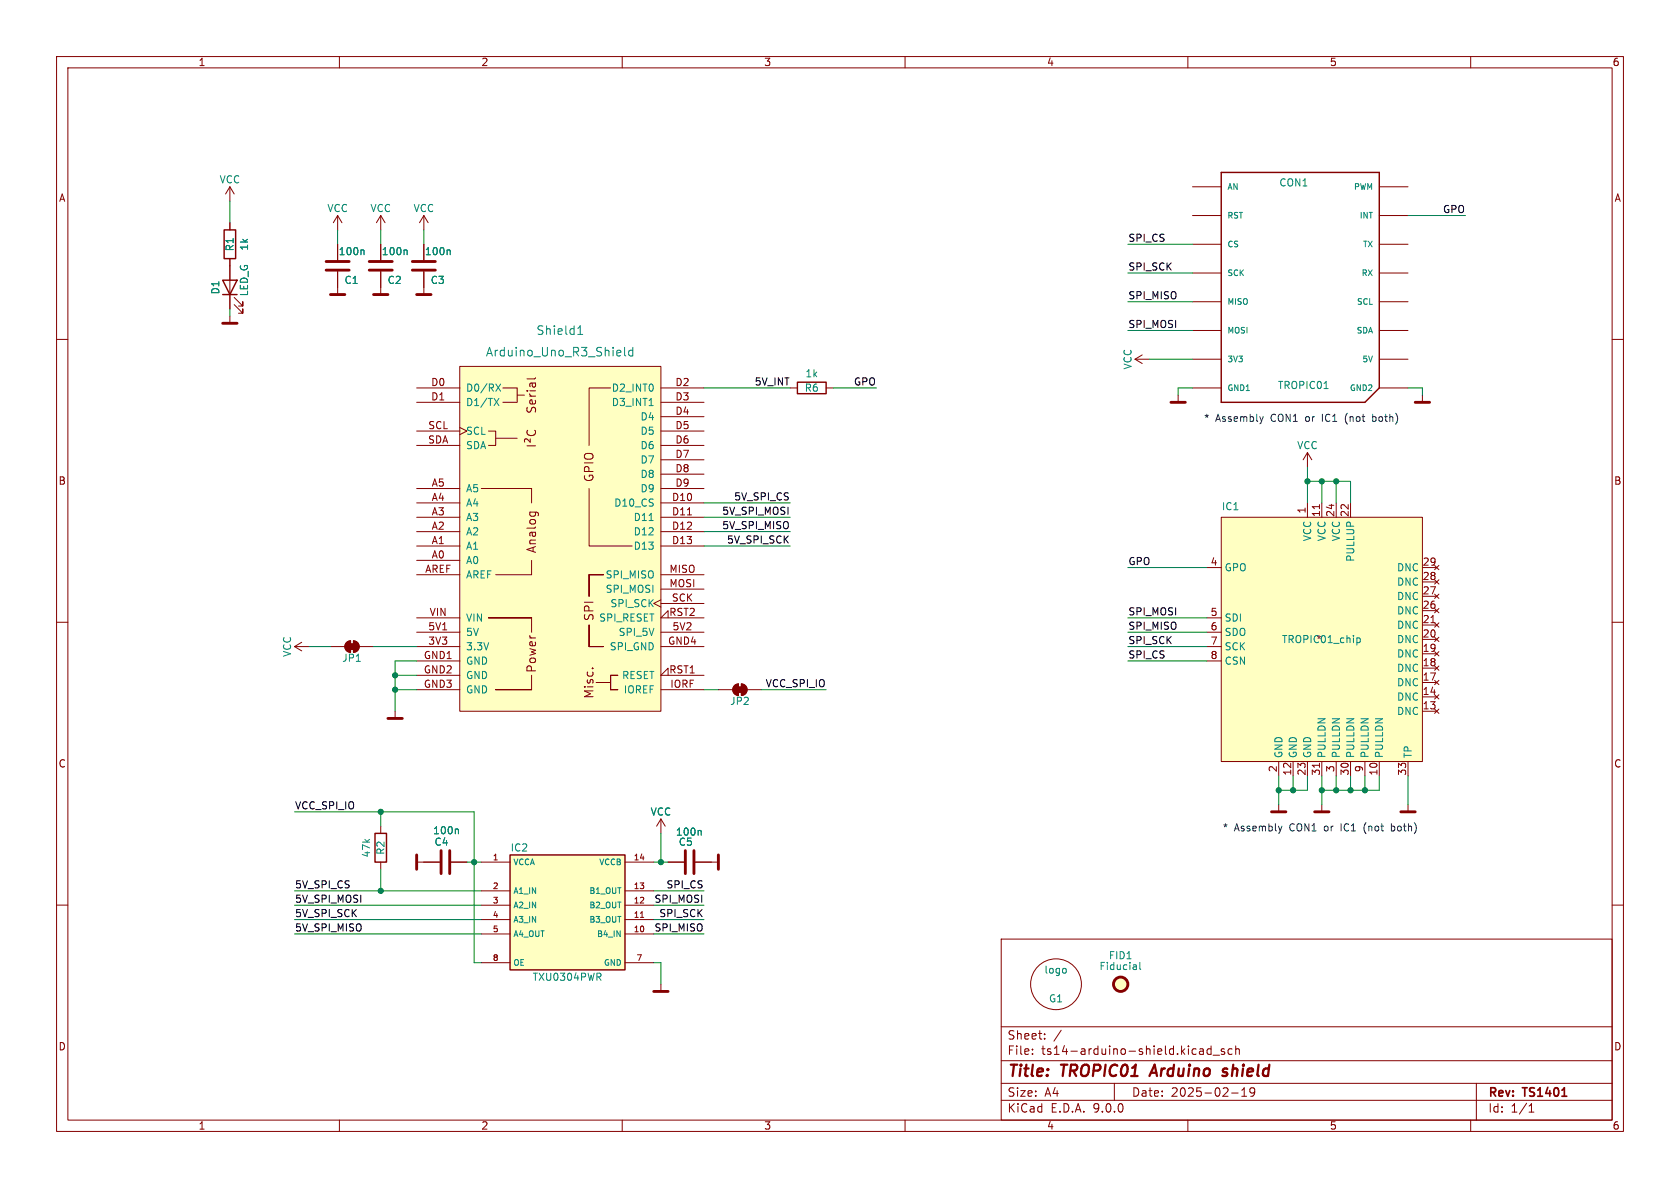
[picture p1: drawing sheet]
<svg xmlns="http://www.w3.org/2000/svg" width="297mm" height="210mm" viewBox="0 0 297 210" stroke-linecap="round" stroke-linejoin="round" font-family="sans-serif">
<g fill="none" stroke="#840000" stroke-width=".18">
<path d="M10 10h277v190h-277zM12 12h273v186h-273zM60 10v2M110 10v2M160 10v2M210 10v2M260 10v2M40.6 39.4v1.2M67.3 38.1v2.5M67.3 38.1l-.8 1.3M67.3 38.1l.8 1.3M40.6 45.7v1.3"/>
<path d="M40.6 55.9v1.3M67.3 43.2v2.8M67.3 48v2.8M74.9 43.2v2.8M74.9 48v2.8M10 60h2M285 60h2M10 110h2M58.4 114.3h2.6M61.3 113.6l.7-.3v2a1.02 1.02 0 0 1-1-.6 1.02 1.02 0 0 1 .3-1.1zM62.5 113.3a1.02 1.02 0 0 1 1 1 1.02 1.02 0 0 1-1 1zM63.5 114.3h2.5"/>
<path d="M285 110h2M10 160h2M177 166h108v32h-108zM285 160h2M60 198v2M110 198v2M160 198v2M177 194.5h108M177 191.5h108M177 187.5h108M177 181.5h108M182.5 186.3v.1"/>
<path d="M182.5 185.5v.1M184.7 183.6v.1M184.7 182.8v.1M187.6 182.1l-1.3 2M197 191.5v3M210 198v2M212.2 185.4h.3l.2 .2v.8M212.7 186.3l-.5 .1M212.7 185.8h-.5M214.1 185.5l-.4-.1-.3 .3v.4l.1 .2h.6M214.1 184.9v1.5M214.5 186.5h1.1"/>
<path d="M216.5 185.5l-.4-.1-.2 .2 .1 .2 .5 .2v.3h-.6M217.7 193.2h1.2M217.8 185.5l-.4-.1-.3 .3v.4l.1 .2h.6M218.5 185.5l.2-.1 .3 .1 .1 .9M218.5 184.9v1.5M219.5 193.8h.9M219.5 192.7l.5-.4v1.5M221.8 192.9l-.3 .3h-.3l-.2-.3 .1-.5 .4-.1 .2 .1a.99 .99 0 0 1-.3 1.4h-.3M260 198v2M261 191.5v6.5M270.3 196.6h.9M270.3 195.5l.4-.4v1.5"/>
</g>
<path d="M204.1 188.2l-.9 2M217 189a.49 .49 0 0 0-.8 .3l.1 .1 .6 .2 .1 .3-.4 .3-.5-.1" fill="none" stroke="#840000" stroke-width=".4"/>
<g fill="#840000" stroke="#840000" stroke-width=".18">
<path d="M61.7 113.8h1v1h-1z"/>
<path d="M62.5 113.3a1.02 1.02 0 0 1 1 1 1.02 1.02 0 0 1-1 1z"/>
<path d="M61.3 113.6l.7-.3v2a1.02 1.02 0 0 1-1-.6 1.02 1.02 0 0 1 .3-1.1z"/>
</g>
<path d="M39.4 57.2h2.5M65.3 47.8h4M65.3 46.2h4M72.9 47.8h4.1M72.9 46.2h4.1" fill="none" stroke="#840000" stroke-width=".51"/>
<path d="M39.6 40.6h2.1v5.1h-2.1z" fill="none" stroke="#840000" stroke-width=".25"/>
<path d="M71.8 44.2l.2 .2v.6M79.4 44.2l.2 .2v.6" fill="none" stroke="#008484" stroke-width=".18"/>
<path d="M90.2 151.1h20.3v20.4h-20.3z" fill="#ffffc2"/>
<path d="M90.2 151.1h20.3v20.4h-20.3z" fill="none" stroke="#840000" stroke-width=".25"/>
<g fill="none" stroke="#840000" stroke-width=".18">
<path d="M74.9 38.1v2.5M74.9 38.1l-.7 1.3M74.9 38.1l.8 1.3M67.3 50.8v1.3M74.9 50.8v1.3M52.1 114.3l1.2 .8M52.1 114.3h2.5M53.3 113.5l-1.2 .8M85.1 152.4h5.1M85.1 157.5h5.1M110.5 152.4h5.1M110.5 157.5h5.1"/>
<path d="M248.9 142.2v1.3M85.1 160h5.1M85.1 162.6h5.1M85.1 165.1h5.1M85.1 170.2h5.1M110.5 160h5.1M110.5 162.6h5.1M110.5 165.1h5.1M110.5 170.2h5.1M113.2 162.2h.6M116.8 174v1.3"/>
</g>
<path d="M105.8 172.7l.5 .6M106.2 172.2v.4" fill="none" stroke="#008484" stroke-width=".18"/>
<path d="M66 52.1h2.6M73.7 52.1h2.5M247.6 143.5h2.6M115.6 175.3h2.5" fill="none" stroke="#840000" stroke-width=".51"/>
<path d="M81.3 64.8h35.5v60.9h-35.5z" fill="#ffffc2"/>
<g fill="none" stroke="#840000" stroke-width=".18">
<path d="M40.6 33l-.7 1.3M40.6 33l.8 1.3M40.6 33v2.6M210.8 33h5.1M210.8 38.1h5.1M243.8 33h5.1M243.8 38.1h5.1M210.8 43.2h5.1M210.8 48.3h5.1M210.8 53.3h5.1M210.8 58.4h5.1M243.8 43.2h5.1"/>
<path d="M243.8 48.3h5.1M243.8 53.3h5.1M243.8 58.4h5.1M73.7 68.6h7.6M73.7 71.1h7.6M73.7 76.2h7.6M73.7 78.7h7.6M81.3 64.8h35.5v60.9h-35.5zM81.3 75.6l1.2 .6-1.2 .6M86.4 76.2h1.2v2.5h-1.2M87.6 77.5h3.8M88.9 68.6h2.5v2.5h-2.5"/>
<path d="M91.4 69.9h1.3M93.2 69.1h.1M93.2 78.8h1.5M93.2 72v.6l.1 .2h.4l.3-.7 .4-.1 .3 .3-.1 .6M93.3 76.1a.61 .61 0 0 0 0 .7 .61 .61 0 0 0 .7 .2 .57 .57 0 0 0 .6-.3 .57 .57 0 0 0-.1-.6M93.7 69.6v.3l.3 .1M93.7 70h1M93.7 69.1h1M93.7 77.6v.6l-.5-.5a.31 .31 0 0 0-.5 .1l.1 .4M94 67.7l.1 .5a.3 .3 0 0 0 .3 .2 .3 .3 0 0 0 .3-.2l-.1-.5M94.6 70.8l.1 .4-.2 .2-.8-.1v-.5l.3-.1 .2 .7M94.7 67.7l-1 .1v.6"/>
<path d="M94.7 66.8l-.2 .2h-1.3M107.9 68.6h-3.8v10.1M116.8 68.6h7.7M116.8 71.1h7.7M116.8 76.2h7.7M116.8 78.7h7.7M116.8 73.7h7.7M139.7 68.6h1.3M146 68.6h1.3M200.7 63.5l1.2 .8M200.7 63.5h2.5M201.9 62.7l-1.2 .8"/>
<path d="M208.3 69.9v1.2M210.8 68.6h5.1M210.8 63.5h5.1M243.8 68.6h5.1M243.8 63.5h5.1M251.5 69.9v1.2M73.7 86.4h7.6M73.7 88.9h7.6M73.7 91.4h7.6M73.7 94h7.6M73.7 96.5h7.6M73.7 99.1h7.6"/>
<path d="M85.1 86.4h8.9v2.5M93.7 90.5h1.2l.2 .2M93.7 90.5v.2M94 99.1v2.5h-6.4M94.6 90.5l.1 .2M104.1 86.4v10.1h7.7M116.8 86.4h7.7M116.8 88.9h7.7M116.8 91.4h7.7M116.8 94h7.7M116.8 96.5h7.7M116.8 81.3h7.7"/>
<path d="M116.8 83.8h7.7M121.5 91h.8M231.1 80l-.7 1.3M231.1 80l.8 1.3M231.1 80v2.6M73.7 101.6h7.6M73.7 109.2h7.6M73.7 111.8h7.6M73.7 114.3h7.6M73.7 116.8h7.6M73.7 119.4h7.6M86.4 109.2h7.6z"/>
<path d="M94 109.2v2.6M94 119.4v2.5M104.1 101.6v3.8zM104.1 110.5v3.8zM104.1 114.3h2.6zM104.1 101.6h2.6zM104.7 118.1h.1M107.9 119.4v2.5zM107.9 119.4h1.3zM116.8 106l-1.2 .7 1.2 .6M116.8 101.6h7.7M116.8 111.8h7.7"/>
<path d="M116.8 114.3h7.7M116.8 104.1h7.7M116.8 106.7h7.7M118.1 109.2v-1.2l-1.3 1.2h7.7M118.1 119.4v-1.3l-1.3 1.3h7.7M73.7 121.9h7.6M87.6 121.9h6.4zM105.4 120.7h2.5zM107.9 121.9h1.3zM116.8 121.9h7.7M67.3 146.1v1.2M67.3 152.4v1.3"/>
<path d="M73.7 152.4h4M79.8 152.4h2.7M118.1 152.4h2.8M122.9 152.4h4.1M226.1 142.2v1.3M233.7 142.2v1.3"/>
<circle cx="186.7" cy="174" r="4.5"/>
</g>
<g fill="none" stroke="#008484" stroke-width=".18">
<path d="M102.1 59.1h.9M102.1 58l.5-.4v1.5M87.4 70.4l.8 1.3M87.7 67.9l.8 1.3M88.2 70.4l-.8 1.3M88.5 67.9l-.8 1.3M110.4 61.4v1.3l.2 .2M111.9 61.4v1.5M111.9 62l-.5-.1-.3 .3v.4l.2 .3h.6M114.8 71.7h.7M234.1 68.7h.7M114.8 92h.7"/>
<path d="M80.9 146.5l.1 .2v.7M123.8 146.8l.2 .2v.6M188.4 171.2l.1 .2-.1 .6M200.8 170.6l.1 .8M200.9 171.3l-.1 .1M200.9 170.9h-.1M201.5 170.1v1.1l.2 .2"/>
</g>
<path d="M215.9 30.5h27.9v38.1l-2.5 2.5h-25.4zM141 67.6h5v2h-5zM66.3 147.3h2v5.1h-2z" fill="none" stroke="#840000" stroke-width=".25"/>
<g fill="none" stroke="#840000" stroke-width=".51">
<path d="M207 71.1h2.5M250.2 71.1h2.5M73.7 151.1v2.6M78 150.4v4M79.5 150.4v4M121.2 150.4v4M122.7 150.4v4M127 151.1v2.6M224.8 143.5h2.5M232.4 143.5h2.5"/>
<circle cx="198.1" cy="174" r="1.27"/>
</g>
<circle cx="198.1" cy="174" r="1.27" fill="#ffffc2" stroke="#ffffc2" stroke-width=".18"/>
<path d="M215.9 91.4h35.6v43.2h-35.6z" fill="#ffffc2"/>
<g fill="none" stroke="#840000" stroke-width=".18">
<path d="M40.6 39.4v1.2M59.7 38.1v2.5M59.7 38.1l-.8 1.3M59.7 38.1l.8 1.3M40.6 45.7v8.9M41.4 53.8l1.5 1.6v-.8v.8h-.7M41.4 52.6l1.5 1.5v-.8v.8h-.7M59.7 43.2v2.8M59.7 48v4.1M67.3 43.2v2.8M67.3 48v2.8M74.9 43.2v2.8"/>
<path d="M74.9 48v2.8M215.9 91.4h35.6v43.2h-35.6zM231.1 88.9v2.5M233.3 89.2v.7M233.7 88.9v2.5M236.2 88.9v2.5M238.8 88.9v2.5M253.6 99.9l.8 .8M254.4 99.9l-.8 .8M213.4 100.3h2.5M213.4 109.2h2.5M213.4 111.8h2.5"/>
<path d="M213.4 114.3h2.5M213.4 116.8h2.5M251.5 100.3h2.5M251.5 102.9h2.5M251.5 105.4h2.5M251.5 108h2.5M251.5 110.5h2.5M251.5 113h2.5M251.5 115.6h2.5M251.5 118.1h2.5M253 110.1h.7M253.6 102.5l.8 .8"/>
<path d="M253.6 105l.8 .8M253.6 107.6l.8 .7M253.6 110.1l.8 .8M253.6 112.6l.8 .8M253.6 115.2l.8 .8M253.6 117.7l.8 .8M254.4 102.5l-.8 .8M254.4 105l-.8 .8M254.4 107.6l-.8 .7M254.4 110.1l-.8 .8M254.4 112.6l-.8 .8M254.4 115.2l-.8 .8"/>
<path d="M254.4 117.7l-.8 .8M69.8 125.7v1.3M127 121.9h2.5M129.8 121.2l.8-.3v2a1.02 1.02 0 0 1-1-.6 1.02 1.02 0 0 1 .2-1.1zM131.1 120.9a1.02 1.02 0 0 1 1 1 1.02 1.02 0 0 1-1 1zM132.1 121.9h2.5M226.1 134.6v2.6M228.6 134.6v2.6M231.1 134.6v2.6M233.3 134.9v.7M233.7 134.6v2.6M236.2 134.6v2.6"/>
<path d="M238.8 134.6v2.6M241.3 134.6v2.6M243.8 134.6v2.6M248.9 134.6v2.6M251.5 120.7h2.5M251.5 123.2h2.5M251.5 125.7h2.5M253.6 120.3l.8 .7M253.6 122.8l.8 .8M253.6 125.3l.8 .8M254.4 120.3l-.8 .7M254.4 122.8l-.8 .8"/>
<path d="M254.4 125.3l-.8 .8M74.9 152.4h2.8M79.8 152.4h2.7M116.8 144.8l-.7 1.3M116.8 144.8l.8 1.3M116.8 144.8v2.5M118.1 152.4h2.8M122.9 152.4h2.8"/>
</g>
<path d="M64.2 44.2l.2 .2v.6M71.8 44.2l.2 .2v.6M79.4 44.2l.2 .2v.6M239.9 112.8h.3l.3 .2-.1 .5h-.5M80.9 146.5l.1 .2v.7M123.8 146.8l.2 .2v.6" fill="none" stroke="#008484" stroke-width=".18"/>
<path d="M57.7 47.8h4M57.7 46.2h4M58.4 52.1h2.6M68.6 127h2.5" fill="none" stroke="#840000" stroke-width=".51"/>
<g fill="#840000" stroke="#840000" stroke-width=".18">
<path d="M130.3 121.4h1v1h-1z"/>
<path d="M131.1 120.9a1.02 1.02 0 0 1 1 1 1.02 1.02 0 0 1-1 1z"/>
<path d="M129.8 121.2l.8-.3v2a1.02 1.02 0 0 1-1-.6 1.02 1.02 0 0 1 .2-1.1z"/>
</g>
<path d="M39.4 49.5h2.5l-1.3 2.6zM39.4 52.1h2.5" fill="none" stroke="#840000" stroke-width=".25"/>
<g fill="none" stroke="#008400" stroke-width=".18">
<path d="M40.6 35.6v3.8M248.9 38.1h10.2M40.6 54.6v1.3M59.7 40.6v2.6M67.3 40.6v2.6M74.9 40.6v2.6M199.4 53.3h11.4M199.4 43.2h11.4M199.4 48.3h11.4M199.4 58.4h11.4M124.5 68.6h15.2M147.3 68.6h7.6"/>
<path d="M203.2 63.5h7.6M210.8 68.6h-2.5v1.3M248.9 68.6h2.6v1.3M124.5 88.9h15.2M124.5 94h15.2M124.5 91.4h15.2M124.5 96.5h15.2M231.1 82.6v6.3M231.1 85.1h7.7v3.8M233.7 85.1v3.8M236.2 85.1v3.8M54.6 114.3h3.8"/>
<path d="M66 114.3h7.7M69.8 119.4h3.9M73.7 116.8h-3.9v8.9M199.4 109.2h14M199.4 111.8h14M199.4 114.3h14M199.4 116.8h14M199.4 100.3h14M69.8 121.9h3.9M124.5 121.9h2.5M134.6 121.9h11.4M226.1 137.2v5"/>
<path d="M228.6 137.2v2.5M231.1 137.2v2.5h-5M233.7 137.2v5M236.2 137.2v2.5M238.8 137.2v2.5M241.3 137.2v2.5M243.8 137.2v2.5h-10.1M248.9 137.2v5M52.1 143.5h31.7v26.7h1.3M52.1 157.5h33M67.3 143.5v2.6M67.3 153.7v3.8"/>
<path d="M82.5 152.4h2.6M115.6 152.4h2.5M115.6 157.5h8.9M116.8 147.3v5.1M52.1 160h33M52.1 162.6h33M52.1 165.1h33M115.6 170.2h1.2v3.8M115.6 160h8.9M115.6 162.6h8.9M115.6 165.1h8.9"/>
</g>
<path d="M223.3 73.7l-.3 .8M238 73.4l-.2 .5 .2 .7M242.7 73.2v1.3M242.7 74.4l.3 .1M243 73.7h-.3M226.6 146l-.3 .9M241.3 145.8l-.2 .5 .2 .7M246 145.6v1.3M246 146.8l.3 .1M246.3 146l-.3 .1" fill="none" stroke="#0000c2" stroke-width=".18"/>
<g fill="#008400" stroke="#008400" stroke-width=".18">
<circle cx="226.1" cy="139.7" r=".46"/>
<circle cx="228.6" cy="139.7" r=".46"/>
<circle cx="116.8" cy="152.4" r=".46"/>
<circle cx="83.8" cy="152.4" r=".46"/>
<circle cx="69.8" cy="119.4" r=".46"/>
<circle cx="69.8" cy="121.9" r=".46"/>
<circle cx="67.3" cy="157.5" r=".46"/>
<circle cx="67.3" cy="143.5" r=".46"/>
<circle cx="233.7" cy="139.7" r=".46"/>
<circle cx="236.2" cy="139.7" r=".46"/>
<circle cx="238.8" cy="139.7" r=".46"/>
<circle cx="241.3" cy="139.7" r=".46"/>
<circle cx="233.7" cy="85.1" r=".46"/>
<circle cx="231.1" cy="85.1" r=".46"/>
<circle cx="236.2" cy="85.1" r=".46"/>
</g>
<g font-size="2.8" fill="#840000">
<text x="178" y="190.9">Title:</text>
<text x="187.7" y="190.9">TROPIC01</text>
<text x="204.4" y="190.9">Arduino</text>
<text x="217.8" y="190.9">shield</text>
</g>
<g font-size="2.1" fill="#008484">
<text x="94.7" y="59.4">Shield1</text>
<text x="85.8" y="63.2">Arduino_Uno_R3_Shield</text>
</g>
<g font-size="2.1" fill="#840000">
<text x="105.1" y="85.3" transform="rotate(-90 105.1 85.3)">GPIO</text>
<text x="95" y="97.9" transform="rotate(-90 95 97.9)">Analog</text>
<text x="105.1" y="109.9" transform="rotate(-90 105.1 109.9)">SPI</text>
<text x="95" y="119" transform="rotate(-90 95 119)">Power</text>
<text x="105.1" y="123.6" transform="rotate(-90 105.1 123.6)">Misc.</text>
<text x="178" y="184">Sheet:</text>
<text x="178" y="186.7">File:</text>
<text x="184.1" y="186.7">ts14-arduino-shield.kicad_sch</text>
<text x="178" y="196.9">KiCad</text>
<text x="178" y="194.1">Size:</text>
<text x="184.7" y="194.1">A4</text>
<text x="185.7" y="196.9">E.D.A.</text>
<text x="193.3" y="196.9">9.0.0</text>
<text x="200" y="194.1">Date:</text>
<text x="207" y="194.1">2025-02-19</text>
<text x="263" y="194.3">Rev:</text>
<text x="263" y="196.9">Id:</text>
<text x="267.1" y="196.9">1/1</text>
<text x="269.4" y="194.3">TS1401</text>
</g>
<g font-size="1.8" fill="#840000">
<text x="35" y="11.9">1</text>
<text x="85" y="11.9">2</text>
<text x="135" y="11.9">3</text>
<text x="185" y="11.9">4</text>
<text x="235" y="11.9">5</text>
<text x="285" y="11.9">6</text>
<text x="10.3" y="35.9">A</text>
<text x="285.3" y="35.9">A</text>
<text x="76.1" y="68.3">D0</text>
<text x="76.1" y="70.9">D1</text>
<text x="119.3" y="68.3">D2</text>
<text x="119.3" y="70.9">D3</text>
<text x="75.6" y="75.9">SCL</text>
<text x="119.3" y="73.4">D4</text>
<text x="119.3" y="75.9">D5</text>
<text x="75.6" y="78.5">SDA</text>
<text x="119.3" y="78.5">D6</text>
<text x="119.3" y="81">D7</text>
<text x="119.3" y="83.6">D8</text>
<text x="10.3" y="85.9">B</text>
<text x="76.2" y="86.1">A5</text>
<text x="76.2" y="88.6">A4</text>
<text x="118.7" y="88.6">D10</text>
<text x="119.3" y="86.1">D9</text>
<text x="285.3" y="85.9">B</text>
<text x="76.2" y="91.2">A3</text>
<text x="76.2" y="93.7">A2</text>
<text x="118.7" y="91.2">D11</text>
<text x="118.7" y="93.7">D12</text>
<text x="230.9" y="90.9" transform="rotate(-90 230.9 90.9)">1</text>
<text x="233.4" y="91.5" transform="rotate(-90 233.4 91.5)">11</text>
<text x="236" y="91.5" transform="rotate(-90 236 91.5)">24</text>
<text x="238.5" y="91.5" transform="rotate(-90 238.5 91.5)">22</text>
<text x="75.1" y="101.3">AREF</text>
<text x="76.2" y="96.3">A1</text>
<text x="76.2" y="98.8">A0</text>
<text x="118.3" y="101.3">MISO</text>
<text x="118.7" y="96.3">D13</text>
<text x="213.9" y="100.1">4</text>
<text x="251.4" y="100.1">29</text>
<text x="118.3" y="103.9">MOSI</text>
<text x="118.7" y="106.4">SCK</text>
<text x="251.4" y="102.6">28</text>
<text x="251.4" y="105.2">27</text>
<text x="251.4" y="107.7">26</text>
<text x="75.6" y="111.5">5V1</text>
<text x="75.9" y="109">VIN</text>
<text x="118.2" y="109">RST2</text>
<text x="118.8" y="111.5">5V2</text>
<text x="213.9" y="109">5</text>
<text x="213.9" y="111.5">6</text>
<text x="251.4" y="110.2">21</text>
<text x="251.4" y="112.8">20</text>
<text x="74.8" y="116.6">GND1</text>
<text x="74.8" y="119.1">GND2</text>
<text x="75.6" y="114">3V3</text>
<text x="118" y="114">GND4</text>
<text x="118.2" y="119.1">RST1</text>
<text x="213.9" y="114">7</text>
<text x="213.9" y="116.6">8</text>
<text x="251.4" y="115.3">19</text>
<text x="251.4" y="117.9">18</text>
<text x="74.8" y="121.7">GND3</text>
<text x="118.4" y="121.7">IORF</text>
<text x="251.4" y="120.4">17</text>
<text x="251.4" y="122.9">14</text>
<text x="251.4" y="125.5">13</text>
<text x="10.3" y="135.9">C</text>
<text x="225.8" y="136.6" transform="rotate(-90 225.8 136.6)">2</text>
<text x="228.3" y="137.2" transform="rotate(-90 228.3 137.2)">12</text>
<text x="230.9" y="137.2" transform="rotate(-90 230.9 137.2)">23</text>
<text x="233.4" y="137.2" transform="rotate(-90 233.4 137.2)">31</text>
<text x="236" y="136.6" transform="rotate(-90 236 136.6)">3</text>
<text x="238.5" y="137.2" transform="rotate(-90 238.5 137.2)">30</text>
<text x="241" y="136.6" transform="rotate(-90 241 136.6)">9</text>
<text x="243.6" y="137.2" transform="rotate(-90 243.6 137.2)">10</text>
<text x="248.7" y="137.2" transform="rotate(-90 248.7 137.2)">33</text>
<text x="285.3" y="135.9">C</text>
<text x="10.3" y="185.9">D</text>
<text x="285.3" y="185.9">D</text>
<text x="35" y="199.9">1</text>
<text x="85" y="199.9">2</text>
<text x="135" y="199.9">3</text>
<text x="185" y="199.9">4</text>
<text x="235" y="199.9">5</text>
<text x="285" y="199.9">6</text>
</g>
<g font-size="1.8" fill="#008484">
<text x="38.7" y="32.6">VCC</text>
<text x="226.1" y="33.2">CON1</text>
<text x="57.8" y="37.7">VCC</text>
<text x="65.4" y="37.7">VCC</text>
<text x="73" y="37.7">VCC</text>
<text x="41.5" y="44.5" transform="rotate(-90 41.5 44.5)">R1</text>
<text x="44" y="44.4" transform="rotate(-90 44 44.4)">1k</text>
<text x="59.8" y="45.3">100n</text>
<text x="67.4" y="45.3">100n</text>
<text x="75" y="45.3">100n</text>
<text x="39" y="52.1" transform="rotate(-90 39 52.1)">D1</text>
<text x="44" y="52.5" transform="rotate(-90 44 52.5)">LED_G</text>
<text x="60.8" y="50.4">C1</text>
<text x="68.4" y="50.4">C2</text>
<text x="76" y="50.4">C3</text>
<text x="200.3" y="65.4" transform="rotate(-90 200.3 65.4)">VCC</text>
<text x="82.3" y="69.4">D0/RX</text>
<text x="82.3" y="72">D1/TX</text>
<text x="108.1" y="69.4">D2_INT0</text>
<text x="108.1" y="72">D3_INT1</text>
<text x="142.2" y="69.4">R6</text>
<text x="142.3" y="66.9">1k</text>
<text x="225.8" y="69">TROPIC01</text>
<text x="82.3" y="77.1">SCL</text>
<text x="113.1" y="74.5">D4</text>
<text x="113.1" y="77.1">D5</text>
<text x="82.3" y="79.6">SDA</text>
<text x="113.1" y="79.6">D6</text>
<text x="113.1" y="82.1">D7</text>
<text x="229.2" y="79.6">VCC</text>
<text x="82.3" y="87.2">A5</text>
<text x="82.3" y="89.8">A4</text>
<text x="108.5" y="89.8">D10_CS</text>
<text x="113.1" y="84.7">D8</text>
<text x="113.1" y="87.2">D9</text>
<text x="82.3" y="92.3">A3</text>
<text x="82.3" y="94.8">A2</text>
<text x="111.9" y="92.3">D11</text>
<text x="111.9" y="94.8">D12</text>
<text x="215.9" y="90.4">IC1</text>
<text x="232" y="95.8" transform="rotate(-90 232 95.8)">VCC</text>
<text x="234.5" y="95.8" transform="rotate(-90 234.5 95.8)">VCC</text>
<text x="237.1" y="95.8" transform="rotate(-90 237.1 95.8)">VCC</text>
<text x="82.3" y="97.4">A1</text>
<text x="82.3" y="99.9">A0</text>
<text x="111.9" y="97.4">D13</text>
<text x="216.4" y="101.2">GPO</text>
<text x="239.6" y="99.4" transform="rotate(-90 239.6 99.4)">PULLUP</text>
<text x="246.9" y="101.2">DNC</text>
<text x="82.3" y="102.5">AREF</text>
<text x="107" y="102.5">SPI_MISO</text>
<text x="107" y="105">SPI_MOSI</text>
<text x="107.8" y="107.5">SPI_SCK</text>
<text x="246.9" y="103.7">DNC</text>
<text x="246.9" y="106.3">DNC</text>
<text x="82.3" y="110.1">VIN</text>
<text x="82.3" y="112.6">5V</text>
<text x="105.8" y="110.1">SPI_RESET</text>
<text x="109.3" y="112.6">SPI_5V</text>
<text x="216.4" y="110.1">SDI</text>
<text x="216.4" y="112.6">SDO</text>
<text x="226.5" y="113.9">TROPIC01_chip</text>
<text x="246.9" y="108.8">DNC</text>
<text x="246.9" y="111.4">DNC</text>
<text x="246.9" y="113.9">DNC</text>
<text x="51.7" y="116.2" transform="rotate(-90 51.7 116.2)">VCC</text>
<text x="60.4" y="117.2">JP1</text>
<text x="82.3" y="115.2">3.3V</text>
<text x="82.3" y="117.7">GND</text>
<text x="107.7" y="115.2">SPI_GND</text>
<text x="216.4" y="115.2">SCK</text>
<text x="216.4" y="117.7">CSN</text>
<text x="246.9" y="116.4">DNC</text>
<text x="246.9" y="119">DNC</text>
<text x="82.3" y="120.2">GND</text>
<text x="82.3" y="122.8">GND</text>
<text x="109.9" y="120.2">RESET</text>
<text x="110.2" y="122.8">IOREF</text>
<text x="129" y="124.8">JP2</text>
<text x="246.9" y="121.5">DNC</text>
<text x="246.9" y="124.1">DNC</text>
<text x="246.9" y="126.6">DNC</text>
<text x="226.9" y="134.1" transform="rotate(-90 226.9 134.1)">GND</text>
<text x="229.5" y="134.1" transform="rotate(-90 229.5 134.1)">GND</text>
<text x="232" y="134.1" transform="rotate(-90 232 134.1)">GND</text>
<text x="234.5" y="134.1" transform="rotate(-90 234.5 134.1)">PULLDN</text>
<text x="237.1" y="134.1" transform="rotate(-90 237.1 134.1)">PULLDN</text>
<text x="239.6" y="134.1" transform="rotate(-90 239.6 134.1)">PULLDN</text>
<text x="242.2" y="134.1" transform="rotate(-90 242.2 134.1)">PULLDN</text>
<text x="244.7" y="134.1" transform="rotate(-90 244.7 134.1)">PULLDN</text>
<text x="249.8" y="134.1" transform="rotate(-90 249.8 134.1)">TP</text>
<text x="76.5" y="147.7">100n</text>
<text x="76.7" y="149.7">C4</text>
<text x="114.9" y="144.4">VCC</text>
<text x="119.4" y="147.9">100n</text>
<text x="119.9" y="149.7">C5</text>
<text x="65.6" y="151.7" transform="rotate(-90 65.6 151.7)">47k</text>
<text x="68.2" y="151.2" transform="rotate(-90 68.2 151.2)">R2</text>
<text x="90.2" y="150.7">IC2</text>
<text x="94.1" y="173.6">TXU0304PWR</text>
<text x="184.5" y="172.3">logo</text>
<text x="194.3" y="171.7">Fiducial</text>
<text x="195.9" y="169.8">FID1</text>
<text x="185.3" y="177.4">G1</text>
</g>
<g font-size="1.8">
<text x="255" y="37.8">GPO</text>
<text x="199.4" y="42.8">SPI_CS</text>
<text x="199.4" y="47.9">SPI_SCK</text>
<text x="199.4" y="53">SPI_MISO</text>
<text x="199.4" y="58.1">SPI_MOSI</text>
<text x="133.3" y="68.2">5V_INT</text>
<text x="150.9" y="68.2">GPO</text>
<text x="129.7" y="88.6">5V_SPI_CS</text>
<text x="127.6" y="93.6">5V_SPI_MISO</text>
<text x="127.6" y="91.1">5V_SPI_MOSI</text>
<text x="128.4" y="96.2">5V_SPI_SCK</text>
<text x="199.4" y="100">GPO</text>
<text x="199.4" y="114">SPI_SCK</text>
<text x="199.4" y="111.4">SPI_MISO</text>
<text x="199.4" y="108.9">SPI_MOSI</text>
<text x="199.4" y="116.5">SPI_CS</text>
<text x="135.3" y="121.6">VCC_SPI_IO</text>
<text x="52.1" y="143.2">VCC_SPI_IO</text>
<text x="52.1" y="157.1">5V_SPI_CS</text>
<text x="52.1" y="159.7">5V_SPI_MOSI</text>
<text x="115.6" y="159.7">SPI_MOSI</text>
<text x="117.7" y="157.1">SPI_CS</text>
<text x="52.1" y="162.2">5V_SPI_SCK</text>
<text x="52.1" y="164.8">5V_SPI_MISO</text>
<text x="115.6" y="164.8">SPI_MISO</text>
<text x="116.5" y="162.2">SPI_SCK</text>
</g>
<g font-size="1.8" fill="#0000c2">
<text x="212.8" y="74.8">*</text>
<text x="214.9" y="74.8">Assembly</text>
<text x="224.8" y="74.8">CON1</text>
<text x="231.1" y="74.8">or</text>
<text x="234.2" y="74.8">IC1</text>
<text x="238.4" y="74.8">(not</text>
<text x="243.5" y="74.8">both)</text>
<text x="216.1" y="147.2">*</text>
<text x="218.2" y="147.2">Assembly</text>
<text x="228.1" y="147.2">CON1</text>
<text x="234.4" y="147.2">or</text>
<text x="237.5" y="147.2">IC1</text>
<text x="241.7" y="147.2">(not</text>
<text x="246.8" y="147.2">both)</text>
</g>
<text font-size="1.8" fill="#840084" x="232.6" y="113.9">*</text>
<g font-size="1.4" fill="#008484">
<text x="216.9" y="33.8">AN</text>
<text x="239.2" y="33.8">PWM</text>
<text x="216.9" y="38.8">RST</text>
<text x="240.2" y="38.8">INT</text>
<text x="216.9" y="43.9">CS</text>
<text x="240.8" y="43.9">TX</text>
<text x="216.9" y="49">SCK</text>
<text x="240.6" y="49">RX</text>
<text x="216.9" y="54.1">MISO</text>
<text x="216.9" y="59.2">MOSI</text>
<text x="239.7" y="59.2">SDA</text>
<text x="239.8" y="54.1">SCL</text>
<text x="216.9" y="64.2">3V3</text>
<text x="240.7" y="64.2">5V</text>
<text x="216.9" y="69.3">GND1</text>
<text x="238.5" y="69.3">GND2</text>
<text x="90.7" y="153.1">VCCA</text>
<text x="105.8" y="153.1">VCCB</text>
<text x="90.7" y="158.2">A1_IN</text>
<text x="90.7" y="160.8">A2_IN</text>
<text x="104.1" y="158.2">B1_OUT</text>
<text x="104.1" y="160.8">B2_OUT</text>
<text x="90.7" y="163.3">A3_IN</text>
<text x="90.7" y="165.8">A4_OUT</text>
<text x="104.1" y="163.3">B3_OUT</text>
<text x="105.4" y="165.8">B4_IN</text>
<text x="90.7" y="170.9">OE</text>
<text x="106.6" y="170.9">GND</text>
</g>
<g font-size="1.4" fill="#840000">
<text x="87" y="152.1">1</text>
<text x="111.9" y="152.1">14</text>
<text x="87" y="157.2">2</text>
<text x="87" y="159.8">3</text>
<text x="111.9" y="157.2">13</text>
<text x="111.9" y="159.8">12</text>
<text x="87" y="162.3">4</text>
<text x="87" y="164.8">5</text>
<text x="111.9" y="162.3">11</text>
<text x="111.9" y="164.8">10</text>
<text x="87" y="169.9">8</text>
<text x="112.4" y="169.9">7</text>
</g>
</svg>
